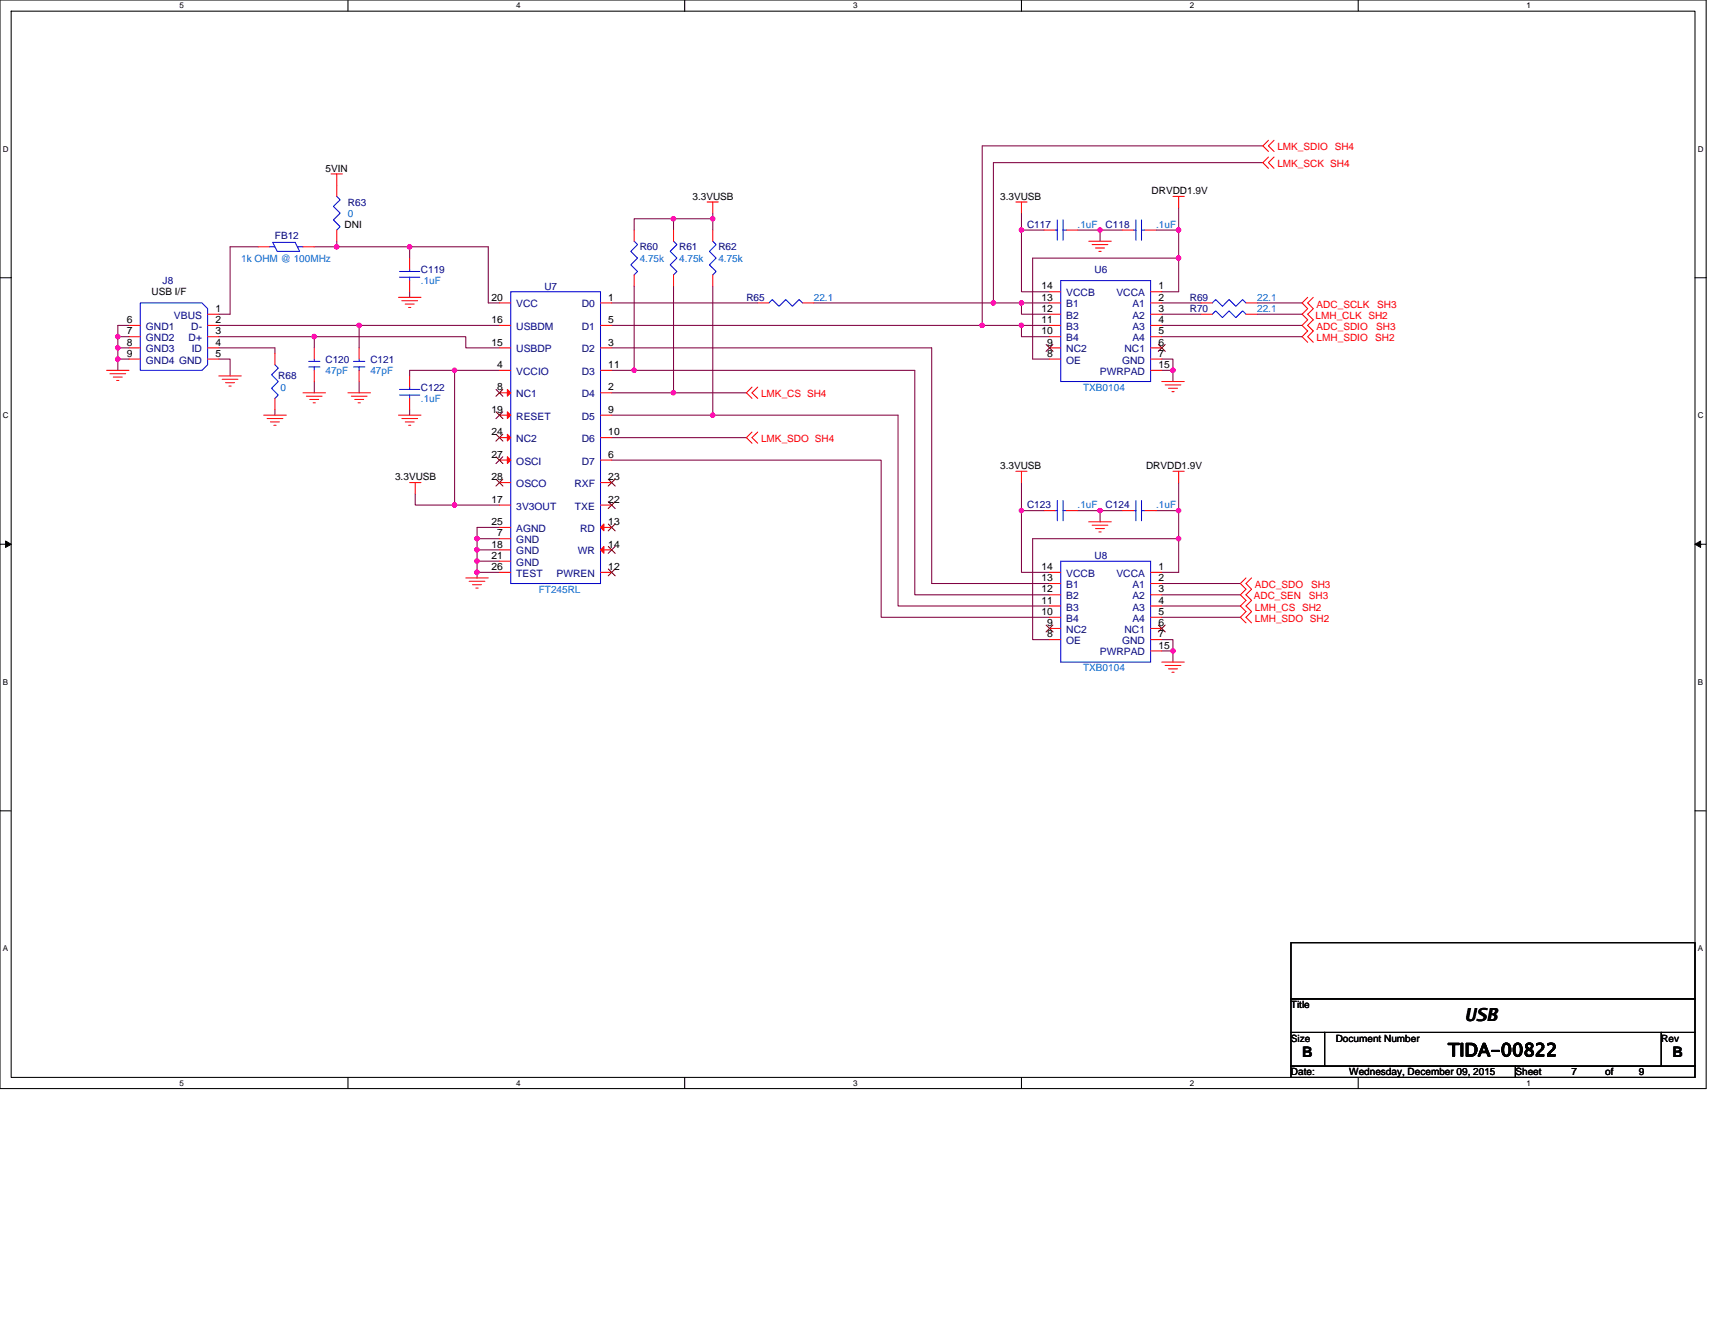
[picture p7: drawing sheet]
<svg xmlns="http://www.w3.org/2000/svg" width="279mm" height="216mm" viewBox="0 0 279 216" stroke-linecap="round" stroke-linejoin="round" font-family="sans-serif">
<path d="M0 0h278v177.4h-278zM1.8 1.8h274.3v173.8h-274.3z" fill="none" stroke="#000" stroke-width=".17"/>
<g fill="#fff">
<path d="M29.3 .2h.7v1.5h-.7z"/>
<path d="M29.3 175.7h.7v1.5h-.7z"/>
</g>
<path d="M56.7 0v1.8M56.7 175.6v1.8" fill="none" stroke="#000" stroke-width=".17"/>
<g fill="#fff">
<path d="M84.1 .2h.7v1.5h-.7z"/>
<path d="M84.1 175.7h.7v1.5h-.7z"/>
</g>
<path d="M111.5 0v1.8M111.5 175.6v1.8" fill="none" stroke="#000" stroke-width=".17"/>
<g fill="#fff">
<path d="M139 .2h.7v1.5h-.7z"/>
<path d="M139 175.7h.7v1.5h-.7z"/>
</g>
<path d="M166.4 0v1.8M166.4 175.6v1.8" fill="none" stroke="#000" stroke-width=".17"/>
<g fill="#fff">
<path d="M193.8 .2h.8v1.5h-.8z"/>
<path d="M193.8 175.7h.8v1.5h-.8z"/>
</g>
<path d="M221.3 0v1.8M221.3 175.6v1.8" fill="none" stroke="#000" stroke-width=".17"/>
<g fill="#fff">
<path d="M248.7 .2h.7v1.5h-.7z"/>
<path d="M248.7 175.7h.7v1.5h-.7z"/>
<path d="M.5 23.5h.9v1.5h-.9z"/>
<path d="M276.6 23.5h1v1.5h-1z"/>
<path d="M.5 67h.9v1.4h-.9z"/>
<path d="M276.6 67h1v1.4h-1z"/>
</g>
<path d="M0 45.3h1.8M276.1 45.3h1.9" fill="none" stroke="#000" stroke-width=".17"/>
<g fill="#fff">
<path d="M.5 110.4h.8v1.5h-.8z"/>
<path d="M276.6 110.4h.9v1.5h-.9z"/>
</g>
<path d="M0 88.7h1.8M276.1 88.7h1.9" fill="none" stroke="#000" stroke-width=".17"/>
<path d="M.9 88.2l.9 .5-.9 .5zM276.1 88.7l1-.5v1z" fill="#000" stroke="#000" stroke-width=".16"/>
<g fill="#fff">
<path d="M.5 153.8h.8v1.5h-.8z"/>
<path d="M276.6 153.8h.9v1.5h-.9z"/>
</g>
<path d="M0 132.1h1.8M276.1 132.1h1.9M210.3 153.6h65.8v9.2h-65.8zM210.3 162.8h65.8v5.4h-65.8zM210.3 168.2h5.5v5.5h-5.5zM210.3 173.7h36.6v1.9h-36.6zM215.8 168.2h54.9v5.5h-54.9zM246.9 173.7h29.2v1.9h-29.2zM270.7 168.2h5.4v5.5h-5.4z" fill="none" stroke="#000" stroke-width=".17"/>
<g fill="none" stroke="#800040" stroke-width=".17">
<path d="M54.9 39.3v.9M109.7 35.6h-6.4v1.9M116.1 34.7v.9M116.1 35.6v1.9M116.1 35.6h-6.4v1.9M166.4 37.5v10h4.6M166.4 34.7v2.8M166.4 37.5h3.7M175.6 37.5h3.6v1.8M179.2 37.5h3.7M188.4 37.5h3.6M192 37.5v4.6"/>
<path d="M192 33.8v3.7M205.7 26.5h-43.9v22.9M205.7 23.8h-45.7v29.2M19.2 56.7v1.8M19.2 54.9v1.8h1.8M19.2 58.5h1.8M19.2 58.5v1.8M21 53h-1.8v1.9h1.8M35.6 53h22.9M35.6 58.5h1.9v2.8M35.6 54.9h15.6v1.8M35.6 56.7h9.2v.9"/>
<path d="M42.1 40.2h-4.6v11h-1.9M51.2 40.2h3.7M51.2 54.9h24.7v1.8h5.5M54.9 40.2h11.8v1.9M58.5 53h22.9M58.5 53v3.7M66.7 40.2h12.8v9.2h1.9M66.7 47.5v1M99.7 56.7h52.1v38.4h19.2M99.7 49.4h23.7M99.7 53h60.3M103.3 46.6v13.7"/>
<path d="M109.7 46.6v17.4h11.9M116.1 46.6v21M132.6 49.4h29.2M160 53h6.4M161.8 49.4h4.6M166.4 49.4v1.8h4.6M166.4 49.4h4.6M166.4 53v1.9h4.6M166.4 53h4.6M189.3 58.5h1.8v1.8M189.3 53h22.8M189.3 54.9h22.8"/>
<path d="M189.3 49.4h6.4M189.3 51.2h6.4M192 42.1h-23.8v16.4h2.8M192 42.1v5.4h-2.7M204.8 49.4h7.3M204.8 51.2h7.3M44.8 66.7v.9M51.2 62.2v1.8M58.5 62.2v1.8M66.7 66.7v.9M74.1 60.3h7.3M74.1 60.3v22"/>
<path d="M74.1 60.3h-7.4v1M99.7 60.3h3.6M99.7 67.6h16.4M99.7 75h43.9v25.6h27.4M99.7 71.3h21.9M99.7 64h10M103.3 60.3h45.7v36.6h22M116.1 67.6h30.2v31.1h24.7M166.4 78.6v4.6M189.3 60.3h1.8M191.1 60.3v1.9M192 78.6v4.6"/>
<path d="M67.6 80.5v1.8h6.5M74.1 82.3h7.3M77.7 93.3v.9M77.7 87.8v1.8h3.7M77.7 89.6v1.8h3.7M77.7 91.4v1.9h3.7M81.4 85.9h-3.7v1.9h3.7M166.4 83.2v10.1h4.6M166.4 83.2h3.7M175.6 83.2h3.6v1.8M179.2 83.2h3.7M188.4 83.2h3.6"/>
<path d="M189.3 95.1h12.8M189.3 96.9h12.8M189.3 98.7h12.8M192 87.8h-23.8v16.4h2.8M192 87.8v5.5h-2.7M192 83.2v4.6M189.3 104.2h1.8v1.9M189.3 106.1h1.8M189.3 100.6h12.8M191.1 106.1v1.8"/>
</g>
<g fill="#f0f" stroke="#f0f" stroke-width=".17">
<circle cx="77.7" cy="87.8" r=".36"/>
<circle cx="77.7" cy="91.4" r=".36"/>
<circle cx="77.7" cy="89.6" r=".36"/>
<circle cx="77.7" cy="93.2" r=".36"/>
<circle cx="58.5" cy="53" r=".36"/>
<circle cx="19.2" cy="58.5" r=".36"/>
<circle cx="19.2" cy="56.7" r=".35"/>
<circle cx="19.2" cy="54.8" r=".36"/>
<circle cx="51.2" cy="54.8" r=".36"/>
<circle cx="54.8" cy="40.2" r=".36"/>
<circle cx="66.7" cy="40.2" r=".36"/>
<circle cx="74" cy="60.3" r=".35"/>
<circle cx="192" cy="37.5" r=".36"/>
<circle cx="179.2" cy="37.5" r=".35"/>
<circle cx="166.4" cy="37.5" r=".35"/>
<circle cx="192" cy="87.8" r=".36"/>
<circle cx="192" cy="83.2" r=".36"/>
<circle cx="179.2" cy="83.2" r=".35"/>
<circle cx="166.4" cy="83.2" r=".35"/>
<circle cx="191.1" cy="60.3" r=".36"/>
<circle cx="191.1" cy="106.1" r=".36"/>
<circle cx="74" cy="82.3" r=".36"/>
<circle cx="192" cy="42" r=".36"/>
<circle cx="166.4" cy="49.4" r=".36"/>
<circle cx="166.4" cy="53" r=".35"/>
<circle cx="109.7" cy="64" r=".36"/>
<circle cx="116.1" cy="35.6" r=".36"/>
<circle cx="109.7" cy="35.6" r=".36"/>
<circle cx="103.3" cy="60.3" r=".35"/>
<circle cx="116.1" cy="67.6" r=".36"/>
<circle cx="161.8" cy="49.4" r=".36"/>
<circle cx="160" cy="53" r=".36"/>
</g>
<g fill="none" stroke="#f00" stroke-width=".17">
<path d="M53.9 28.3h1.9M54.9 28.3v3.7M54.9 37.5v1.8M103.3 37.5v1.8M109.7 37.5v1.8M115.2 32.9h1.8M116.1 32.9v1.8M116.1 37.5v1.8M165.5 32.9h1.8M166.4 32.9v1.8M170.1 37.5h1.8M173.7 37.5h1.9"/>
<path d="M177.4 39.3h3.6M177.9 39.9h2.6M182.9 37.5h1.8M186.5 37.5h1.9M191.1 32h1.8M192 32v1.8M206.7 22.9l-1 .9 1 .9M206.7 25.6l-1 .9 1 .9M207.6 22.9l-.9 .9 .9 .9M207.6 25.6l-.9 .9 .9 .9M21 53h1.9M21 54.9h1.9"/>
<path d="M21 56.7h1.9M21 58.5h1.9M33.8 51.2h1.8M33.8 53h1.8M33.8 54.9h1.8M33.8 56.7h1.8M33.8 58.5h1.8M42.1 40.2h1.8M44.8 57.6v1.8M49.4 40.2h1.8M51.2 56.7v1.8M58.5 56.7v1.8"/>
<path d="M64.9 48.5h3.7M65.5 49h2.5M66 49.6h1.5M66.6 50.1h.3M66.7 42.1v1.8M66.7 45.7v1.8M81.4 53h1.8M81.4 56.7h1.8M81.4 49.4h1.8M97.8 53h1.9M97.8 49.4h1.9M97.8 56.7h1.9"/>
<path d="M103.3 44.8v1.8M109.7 44.8v1.8M116.1 44.8v1.8M123.4 49.4h1.9M130.7 49.4h1.9M171 47.5h1.8M171 56.7h1.8M171 58.5h1.8M171 49.4h1.8M171 51.2h1.8M171 53h1.8M171 54.9h1.8"/>
<path d="M178.5 40.4h1.4M179 41h.4M187.5 47.5h1.8M187.5 49.4h1.8M187.5 51.2h1.8M187.5 53h1.8M187.5 54.9h1.8M187.5 56.7h1.8M187.5 58.5h1.8M195.7 51.2h1.8M195.7 49.4h1.8M203 51.2h1.8"/>
<path d="M203 49.4h1.8M213 48.5l-.9 .9 .9 .9-.9 .9 .9 .9-.9 .9 .9 .9-.9 1 .9 .9M214 48.5l-1 .9 1 .9-1 .9 1 .9-1 .9 1 .9-1 1 1 .9M17.4 60.3h3.6M17.9 60.9h2.6M18.5 61.4h1.4M19 62h.4M35.6 61.3h3.7M36.2 61.8h2.6M36.7 62.4h1.5M37.3 62.9h.4M43 67.6h3.6"/>
<path d="M43.5 68.2h2.6M44.1 68.7h1.4M44.6 69.3h.4M44.8 64.9v1.8M49.4 64h3.6M49.9 64.6h2.6M50.5 65.1h1.4M51 65.6h.4M51.2 60.3v1.9M56.7 64h3.6M57.2 64.6h2.6M57.8 65.1h1.4"/>
<path d="M58.3 65.6h.4M58.5 60.3v1.9M64.9 67.6h3.7M65.5 68.2h2.5M66 68.7h1.5M66.6 69.3h.3M66.7 61.3v1.8M66.7 64.9v1.8M66.7 78.6h1.9M67.6 78.6v1.9M81.4 60.3h1.8M81.4 64h1.8"/>
<path d="M81.4 67.6h1.8M81.4 71.3h1.8M81.4 75h1.8M81.4 78.6h1.8M97.8 75h1.9M97.8 67.6h1.9M97.8 71.3h1.9M97.8 64h1.9M97.8 60.3h1.9M97.8 78.6h1.9M122.5 70.4l-.9 .9 .9 .9M122.5 63.1l-.9 .9 .9 .9"/>
<path d="M123.4 70.4l-.9 .9 .9 .9M123.4 63.1l-.9 .9 .9 .9M165.5 76.8h1.8M166.4 76.8v1.8M187.5 60.3h1.8M189.3 62.2h3.6M189.8 62.7h2.6M190.4 63.3h1.4M190.9 63.8h.4M191.1 76.8h1.8M192 76.8v1.8M75.9 94.2h3.6"/>
<path d="M76.4 94.7h2.6M77 95.3h1.4M77.5 95.8h.4M81.4 82.3h1.8M81.4 85.9h1.8M81.4 87.8h1.8M81.4 89.6h1.8M81.4 91.4h1.8M81.4 93.3h1.8M97.8 93.3h1.9M97.8 89.6h1.9M97.8 82.3h1.9"/>
<path d="M97.8 85.9h1.9M170.1 83.2h1.8M171 93.3h1.8M171 95.1h1.8M171 96.9h1.8M171 98.7h1.8M173.7 83.2h1.9M177.4 85h3.6M177.9 85.6h2.6M178.5 86.1h1.4M179 86.7h.4M182.9 83.2h1.8"/>
<path d="M186.5 83.2h1.9M187.5 93.3h1.8M187.5 95.1h1.8M187.5 96.9h1.8M187.5 98.7h1.8M203 94.2l-.9 .9 .9 .9-.9 .9 .9 .9-.9 .9 .9 1-.9 .9 .9 .9M203.9 94.2l-.9 .9 .9 .9-.9 .9 .9 .9-.9 .9 .9 1-.9 .9 .9 .9M171 102.4h1.8M171 104.2h1.8M171 100.6h1.8M187.5 100.6h1.8M187.5 102.4h1.8"/>
<path d="M187.5 104.2h1.8M187.5 106.1h1.8M189.3 107.9h3.6M189.8 108.4h2.6M190.4 109h1.4M190.9 109.5h.4"/>
</g>
<g fill="none" stroke="#00f" stroke-width=".17">
<path d="M44.4 39.5h3.7l.7 1.5h-3.6zM54.9 32l.5 .6-1.1 1 1.1 1.1-1.1 1.1 1.1 1.1-.5 .6M103.3 39.3l.6 .6-1.1 1.1 1.1 1.1-1.1 1.1 1.1 1-.6 .6M109.7 39.3l.6 .6-1.1 1.1 1.1 1.1-1.1 1.1 1.1 1-.6 .6M116.1 39.3l.6 .6-1.1 1.1 1.1 1.1-1.1 1.1 1.1 1-.6 .6M171.9 37.5h.4M172.3 35.8v3.3M173.2 37.5h.5M173.2 35.8v3.3M184.7 37.5h.4M185.1 35.8v3.3M186 37.5h.5"/>
<path d="M186 35.8v3.3M22.9 49.4h10l.9 .9v9.1l-.9 .9h-10zM43.9 40.2h.9M44.8 59.4l.5 .6-1.1 1.1 1.1 1.1-1.1 1.1 1.1 1.1-.5 .5M48.5 40.2h.9M50.3 58.9h1.8M50.3 59.8h1.8M51.2 58.5v.4M51.2 59.8v.5M57.6 58.9h1.8M57.6 59.8h1.8M58.5 58.5v.4"/>
<path d="M58.5 59.8v.5M65.1 45.2h3.3M65.1 44.2h3.3M66.7 43.9v.3M66.7 45.2v.5M83.2 47.5h14.6v47.6h-14.6zM125.3 49.4l.5-.6 1.1 1.1 1.1-1.1 1.1 1.1 1.1-1.1 .5 .6M172.8 45.7h14.7v16.5h-14.7zM197.5 51.2l.6-.5 1.1 1.1 1-1.1 1.1 1.1 1.1-1.1 .6 .5M197.5 49.4l.6-.6 1.1 1.1 1-1.1 1.1 1.1 1.1-1.1 .6 .6M65.1 64.4h3.3M65.1 63.5h3.3"/>
<path d="M66.7 63.1v.4M66.7 64.4v.5M171.9 83.2h.4M172.3 81.6v3.3M172.8 91.4h14.7v16.5h-14.7zM173.2 83.2h.5M173.2 81.6v3.3M184.7 83.2h.4M185.1 81.6v3.3M186 83.2h.5M186 81.6v3.3"/>
</g>
<g fill="#f00" stroke="#f00" stroke-width=".17">
<path d="M82.7 63.5l.5 .5-.5 .6z"/>
<path d="M82.7 67.1l.5 .5-.5 .6z"/>
<path d="M82.7 70.8l.5 .5-.5 .6z"/>
<path d="M82.7 74.4l.5 .6-.5 .5z"/>
<path d="M97.8 89.6l.6-.6v1.1z"/>
<path d="M97.8 85.9l.6-.5v1.1z"/>
</g>
<g fill="none" stroke="#800000" stroke-width=".16">
<path d="M170.4 56.1l1.2 1.2M171.5 56.1l-1.1 1.2M188.7 56.1l1.1 1.2M189.8 56.1l-1.1 1.2M80.8 63.5l1.1 1.1M80.8 67.1l1.1 1.1M80.8 70.8l1.1 1.1M80.8 74.4l1.1 1.1M80.8 78.1l1.1 1.1M81.9 63.5l-1.1 1.1M81.9 67.1l-1.1 1.1M81.9 70.8l-1.1 1.1"/>
<path d="M81.9 74.4l-1.1 1.1M81.9 78.1l-1.1 1.1M99.1 78.1l1.1 1.1M100.2 78.1l-1.1 1.1M99.1 92.7l1.1 1.1M99.1 89l1.1 1.2M99.1 81.7l1.1 1.2M99.1 85.4l1.1 1.1M100.2 92.7l-1.1 1.1M100.2 89l-1.1 1.2M100.2 81.7l-1.1 1.2M100.2 85.4l-1.1 1.1"/>
<path d="M170.4 101.9l1.2 1.1M171.5 101.9l-1.1 1.1M188.7 101.9l1.1 1.1M189.8 101.9l-1.1 1.1"/>
</g>
<g font-size="2.9">
<text x="238.7" y="166.4">USB</text>
<text x="235.9" y="172.1">TIDA-00822</text>
</g>
<g font-size="2.4">
<text x="212.1" y="172.3">B</text>
<text x="272.5" y="172.3">B</text>
</g>
<g font-size="1.7">
<text x="169.7" y="47.2">14</text>
<text x="188.7" y="47.2">1</text>
<text x="20.7" y="52.6">6</text>
<text x="35.1" y="52.6">2</text>
<text x="35.1" y="50.8">1</text>
<text x="80.1" y="52.6">16</text>
<text x="80.1" y="49">20</text>
<text x="99.1" y="52.6">5</text>
<text x="99.1" y="49">1</text>
<text x="169.7" y="49">13</text>
<text x="169.7" y="50.8">12</text>
<text x="169.7" y="52.6">11</text>
<text x="188.7" y="49">2</text>
<text x="188.7" y="50.8">3</text>
<text x="188.7" y="52.6">4</text>
<text x="20.7" y="54.5">7</text>
<text x="20.7" y="56.3">8</text>
<text x="20.7" y="58.1">9</text>
<text x="35.1" y="56.3">4</text>
<text x="35.1" y="54.5">3</text>
<text x="35.1" y="58.1">5</text>
<text x="80.1" y="56.3">15</text>
<text x="81" y="60">4</text>
<text x="99.1" y="60">11</text>
<text x="99.1" y="56.3">3</text>
<text x="169.7" y="54.5">10</text>
<text x="170.6" y="56.3">9</text>
<text x="170.6" y="58.1">8</text>
<text x="188.7" y="60">15</text>
<text x="188.7" y="56.3">6</text>
<text x="188.7" y="54.5">5</text>
<text x="188.7" y="58.1">7</text>
<text x="81" y="63.6">8</text>
<text x="99.1" y="63.6">2</text>
<text x="80.1" y="67.3">19</text>
<text x="80.1" y="70.9">24</text>
<text x="99.1" y="67.3">9</text>
<text x="99.1" y="70.9">10</text>
<text x="80.1" y="74.6">27</text>
<text x="99.1" y="74.6">6</text>
<text x="80.1" y="78.3">28</text>
<text x="80.1" y="81.9">17</text>
<text x="99.1" y="78.3">23</text>
<text x="99.1" y="81.9">22</text>
<text x="80.1" y="85.6">25</text>
<text x="80.1" y="89.2">18</text>
<text x="81" y="87.4">7</text>
<text x="99.1" y="89.2">14</text>
<text x="99.1" y="85.6">13</text>
<text x="80.1" y="91.1">21</text>
<text x="80.1" y="92.9">26</text>
<text x="99.1" y="92.9">12</text>
<text x="169.7" y="92.9">14</text>
<text x="169.7" y="94.7">13</text>
<text x="188.7" y="92.9">1</text>
<text x="188.7" y="94.7">2</text>
<text x="169.7" y="96.5">12</text>
<text x="169.7" y="98.4">11</text>
<text x="169.7" y="100.2">10</text>
<text x="188.7" y="96.5">3</text>
<text x="188.7" y="98.4">4</text>
<text x="188.7" y="100.2">5</text>
<text x="170.6" y="102">9</text>
<text x="170.6" y="103.8">8</text>
<text x="188.7" y="105.7">15</text>
<text x="188.7" y="102">6</text>
<text x="188.7" y="103.8">7</text>
</g>
<g font-size="1.7" fill="#000080">
<text x="23.8" y="53.8">GND1</text>
<text x="28.3" y="51.9">VBUS</text>
<text x="31.2" y="53.8">D-</text>
<text x="84.1" y="53.8">USBDM</text>
<text x="84.1" y="50.1">VCC</text>
<text x="94.8" y="53.8">D1</text>
<text x="94.8" y="50.1">D0</text>
<text x="173.7" y="48.3">VCCB</text>
<text x="173.7" y="50.1">B1</text>
<text x="173.7" y="51.9">B2</text>
<text x="173.7" y="53.8">B3</text>
<text x="181.9" y="48.3">VCCA</text>
<text x="184.5" y="50.1">A1</text>
<text x="184.5" y="51.9">A2</text>
<text x="184.5" y="53.8">A3</text>
<text x="23.8" y="55.6">GND2</text>
<text x="23.8" y="57.4">GND3</text>
<text x="23.8" y="59.2">GND4 GND</text>
<text x="30.7" y="55.6">D+</text>
<text x="31.2" y="57.4">ID</text>
<text x="84.1" y="57.4">USBDP</text>
<text x="94.8" y="57.4">D2</text>
<text x="173.7" y="57.4">NC2</text>
<text x="173.7" y="59.2">OE</text>
<text x="173.7" y="55.6">B4</text>
<text x="182.8" y="59.2">GND</text>
<text x="183.2" y="57.4">NC1</text>
<text x="184.5" y="55.6">A4</text>
<text x="84.1" y="61.1">VCCIO</text>
<text x="84.1" y="64.7">NC1</text>
<text x="94.8" y="64.7">D4</text>
<text x="94.8" y="61.1">D3</text>
<text x="179.2" y="61.1">PWRPAD</text>
<text x="84.1" y="68.4">RESET</text>
<text x="94.8" y="68.4">D5</text>
<text x="84.1" y="72.1">NC2</text>
<text x="84.1" y="75.7">OSCI</text>
<text x="94.8" y="75.7">D7</text>
<text x="94.8" y="72.1">D6</text>
<text x="84.1" y="79.4">OSCO</text>
<text x="84.1" y="83">3V3OUT</text>
<text x="93.6" y="79.4">RXF</text>
<text x="93.7" y="83">TXE</text>
<text x="84.1" y="86.7">AGND</text>
<text x="84.1" y="88.5">GND</text>
<text x="94.5" y="86.7">RD</text>
<text x="84.1" y="90.3">GND</text>
<text x="84.1" y="92.2">GND</text>
<text x="84.1" y="94">TEST</text>
<text x="90.7" y="94">PWREN</text>
<text x="94.1" y="90.3">WR</text>
<text x="173.7" y="94">VCCB</text>
<text x="173.7" y="95.8">B1</text>
<text x="181.9" y="94">VCCA</text>
<text x="184.5" y="95.8">A1</text>
<text x="173.7" y="97.7">B2</text>
<text x="173.7" y="99.5">B3</text>
<text x="173.7" y="101.3">B4</text>
<text x="184.5" y="97.7">A2</text>
<text x="184.5" y="99.5">A3</text>
<text x="184.5" y="101.3">A4</text>
<text x="173.7" y="103.1">NC2</text>
<text x="173.7" y="105">OE</text>
<text x="179.2" y="106.8">PWRPAD</text>
<text x="182.8" y="105">GND</text>
<text x="183.2" y="103.1">NC1</text>
</g>
<g font-size="1.6">
<text x="53" y="28">5VIN</text>
<text x="112.8" y="32.6">3.3VUSB</text>
<text x="162.9" y="32.6">3.3VUSB</text>
<text x="187.6" y="31.6">DRVDD1.9V</text>
<text x="56.1" y="37.1">DNI</text>
<text x="24.7" y="48.1">USB I/F</text>
<text x="162.9" y="76.5">3.3VUSB</text>
<text x="186.7" y="76.5">DRVDD1.9V</text>
<text x="64.4" y="78.3">3.3VUSB</text>
<text x="210.3" y="164.2">Title</text>
<text x="210.3" y="169.7">Size</text>
<text x="217.6" y="169.7">Document Number</text>
<text x="270.7" y="169.7">Rev</text>
<text x="210.3" y="175.2">Date:</text>
<text x="219.8" y="175.2">Wednesday, December 09, 2015</text>
<text x="246.9" y="175.2">Sheet</text>
<text x="256" y="175.2">7</text>
<text x="261.5" y="175.2">of</text>
<text x="267" y="175.2">9</text>
</g>
<g font-size="1.6" fill="#f00">
<text x="208.1" y="24.5">LMK_SDIO SH4</text>
<text x="208.1" y="27.3">LMK_SCK SH4</text>
<text x="214.3" y="51.9">LMH_CLK SH2</text>
<text x="214.5" y="53.8">ADC_SDIO</text>
<text x="214.5" y="50.1">ADC_SCLK</text>
<text x="224.2" y="53.8">SH3</text>
<text x="224.4" y="50.1">SH3</text>
<text x="214.5" y="55.6">LMH_SDIO</text>
<text x="224" y="55.6">SH2</text>
<text x="124" y="64.7">LMK_CS SH4</text>
<text x="124" y="72.1">LMK_SDO SH4</text>
<text x="204.4" y="95.8">ADC_SDO</text>
<text x="213.6" y="95.8">SH3</text>
<text x="204.3" y="97.7">ADC_SEN</text>
<text x="204.4" y="99.5">LMH_CS SH2</text>
<text x="204.4" y="101.3">LMH_SDO SH2</text>
<text x="213.2" y="97.7">SH3</text>
</g>
<g font-size="1.6" fill="#000080">
<text x="56.7" y="33.5">R63</text>
<text x="44.8" y="39">FB12</text>
<text x="104.2" y="40.8">R60</text>
<text x="110.6" y="40.8">R61</text>
<text x="117" y="40.8">R62</text>
<text x="167.3" y="37.1">C117</text>
<text x="180.1" y="37.1">C118</text>
<text x="26.5" y="46.3">J8</text>
<text x="68.6" y="44.4">C119</text>
<text x="88.7" y="47.2">U7</text>
<text x="178.3" y="44.4">U6</text>
<text x="121.6" y="49">R65</text>
<text x="193.8" y="50.8">R70</text>
<text x="193.8" y="49">R69</text>
<text x="53" y="59.1">C120</text>
<text x="60.3" y="59.1">C121</text>
<text x="45.3" y="61.8">R68</text>
<text x="68.6" y="63.6">C122</text>
<text x="167.3" y="82.8">C123</text>
<text x="180.1" y="82.8">C124</text>
<text x="178.3" y="91.1">U8</text>
</g>
<g font-size="1.6" fill="#0065ca">
<text x="56.7" y="35.3">0</text>
<text x="175.6" y="37.1">.1uF</text>
<text x="188.4" y="37.1">.1uF</text>
<text x="39.3" y="42.6">1k OHM @ 100MHz</text>
<text x="68.6" y="46.3">.1uF</text>
<text x="104.2" y="42.6">4.75k</text>
<text x="110.6" y="42.6">4.75k</text>
<text x="117" y="42.6">4.75k</text>
<text x="132.6" y="49">22.1</text>
<text x="204.8" y="50.8">22.1</text>
<text x="204.8" y="49">22.1</text>
<text x="45.7" y="63.6">0</text>
<text x="53" y="60.9">47pF</text>
<text x="60.3" y="60.9">47pF</text>
<text x="68.6" y="65.5">.1uF</text>
<text x="176.5" y="63.6">TXB0104</text>
<text x="175.6" y="82.8">.1uF</text>
<text x="188.4" y="82.8">.1uF</text>
<text x="87.8" y="96.6">FT245RL</text>
<text x="176.5" y="109.4">TXB0104</text>
</g>
<g font-size="1.3">
<text x="29.3" y="1.4">5</text>
<text x="84.1" y="1.4">4</text>
<text x="139" y="1.4">3</text>
<text x="193.8" y="1.4">2</text>
<text x="248.7" y="1.4">1</text>
<text x=".5" y="24.7">D</text>
<text x="276.6" y="24.7">D</text>
<text x=".5" y="68.2">C</text>
<text x="276.6" y="68.2">C</text>
<text x=".5" y="111.6">B</text>
<text x="276.6" y="111.6">B</text>
<text x=".5" y="155">A</text>
<text x="276.6" y="155">A</text>
<text x="29.3" y="176.9">5</text>
<text x="84.1" y="176.9">4</text>
<text x="139" y="176.9">3</text>
<text x="193.8" y="176.9">2</text>
<text x="248.7" y="176.9">1</text>
</g>
</svg>
